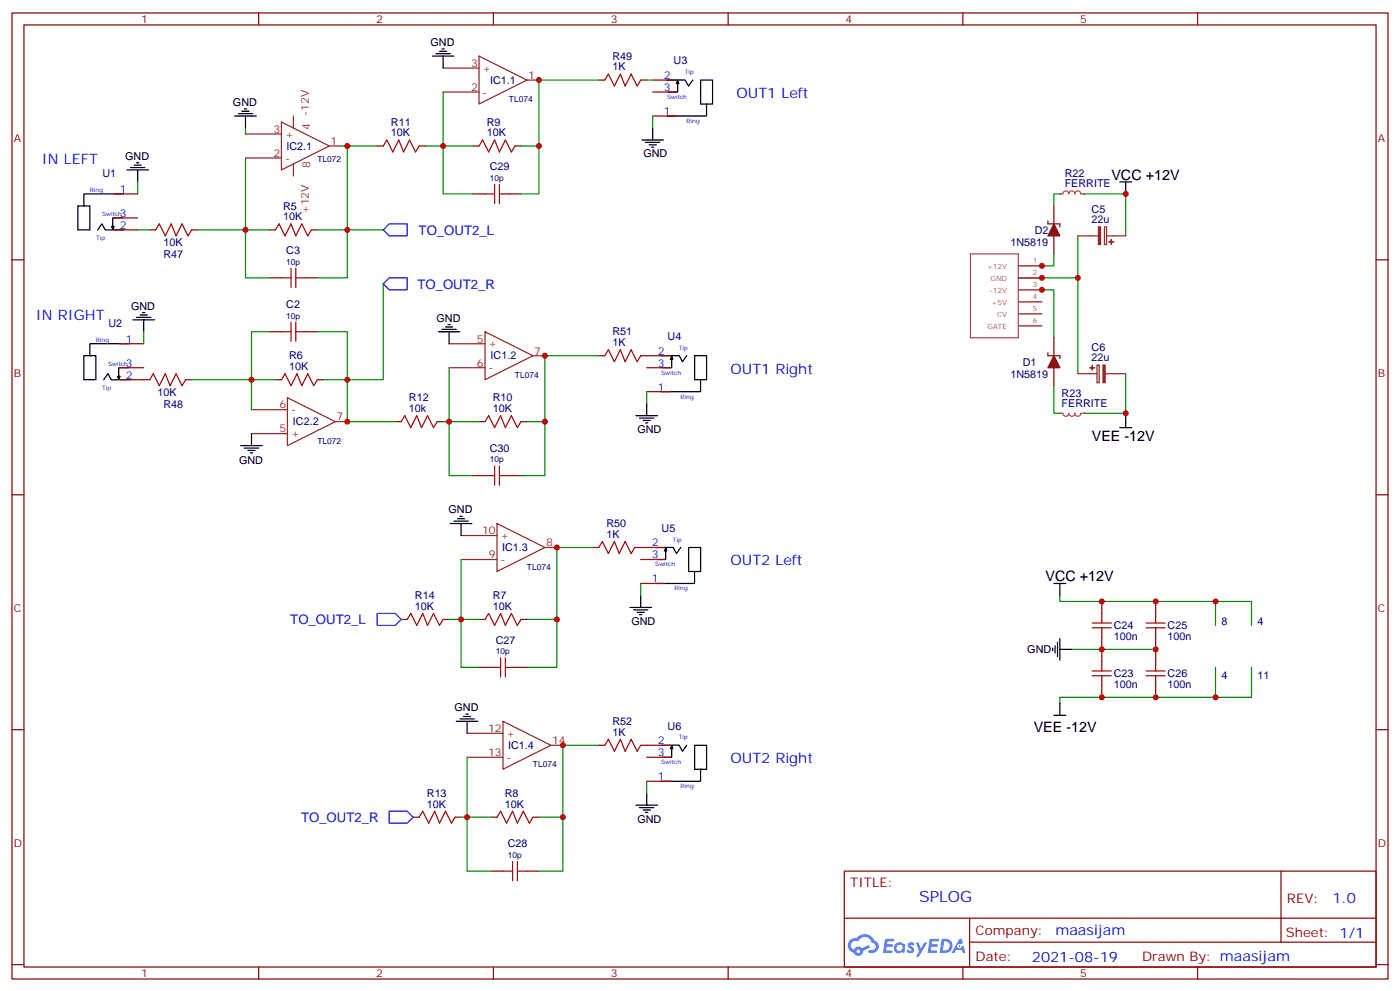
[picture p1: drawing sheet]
<svg xmlns="http://www.w3.org/2000/svg" width="412mm" height="292mm" viewBox="0 0 412 292" stroke-linecap="round" stroke-linejoin="round" font-family="sans-serif">
<g fill="none" stroke="#870000" stroke-width=".35">
<path d="M3.5 3.8h405.4v284.3h-405.4zM7.1 7.3h398.2v277.3h-398.2zM76.2 3.8v3.5M145.3 3.8v3.5M214.5 3.8v3.5M283.6 3.8v3.5M352.8 3.8v3.5M3.5 76.5h3.6M405.3 76.5h3.6M3.5 145.6h3.6M405.3 145.6h3.6M3.5 214.8h3.6"/>
<path d="M405.3 214.8h3.6M248.7 256.4h156.6v28.2h-156.6zM377.3 256.4v20.9M248.7 270.2h156.5M285.6 277.3h119.6M285.6 270.2v14.2M3.5 283.9h3.6M76.2 284.6v3.5M145.3 284.6v3.5M214.5 284.6v3.5M283.6 284.6v3.5M352.8 284.6v3.5"/>
<path d="M405.3 283.9h3.6"/>
</g>
<g fill="#5487ff">
<path d="M267.7 277.6a1.22 1.22 0 0 1 1.7 .2l-.4 .6a.47 .47 0 0 0-.3-.4 .47 .47 0 0 0-.5 .2l.1 .2a1.14 1.14 0 0 1 .8 1.8 1.14 1.14 0 0 1-1.9 0l-.2-.2 .5-.6 .7 .5a.29 .29 0 0 0 .3-.3 .29 .29 0 0 0-.2-.3 1.04 1.04 0 0 1-.6-1.7z"/>
<path d="M260.7 276.3h2.4l.3 .2-.2 .5-1.8 .1-.1 .8h1.5l.3 .4-.3 .4h-1.6l-.2 1.1h1.7l.2 .3-.2 .3-2.6 .1z"/>
<path d="M273.8 276.3h2.4l.3 .2-.1 .5-1.8 .1-.2 .8h1.6l.3 .4-.4 .4h-1.6l-.1 1.1h1.7l.2 .3-.2 .3-2.6 .1z"/>
<path d="M282.6 276.3h.7l.3 1.3-.6 .3a.69 .69 0 0 0-1 .3 .69 .69 0 0 0 .4 .9 .69 .69 0 0 0 .9-.6l.5-.2 .6 2.2h-.8l-.2-.9h-1.8l-.5 .9h-.8z"/>
<path d="M269.8 277.4h.8l.6 1.8 1.1-1.8h.9l-2.6 4.2h-.8l.9-1.5z"/>
<path d="M277.4 276.3l-.6 4.2h1.3a2.11 2.11 0 0 0 2.5-2.1 2.11 2.11 0 0 0-2.5-2.1zM278.1 277.1a1.39 1.39 0 0 1 1.7 1.4 1.39 1.39 0 0 1-1.8 1.3h-.3z"/>
<path d="M263.7 277.9a1.54 1.54 0 0 0-.1 2.2 1.54 1.54 0 0 0 2.2 .1l.6 .3 .3-2.3-.2-.3h-.4a1.49 1.49 0 0 0-2.4 0zM264 278.9a.94 .94 0 0 1 1.8 0 .94 .94 0 0 1-1.8 0z"/>
<path d="M250.4 276.7a2.18 2.18 0 0 0 1.1 3.7 1.44 1.44 0 0 0 1.6 .9 1.44 1.44 0 0 0 1.2-1.4l2-1.1-.5-.7-1.9 1a1.47 1.47 0 0 0-2.4 .4 1.39 1.39 0 0 1-.7-1.9 1.39 1.39 0 0 1 2-.5 2.12 2.12 0 0 1 2.2-1.3 2.12 2.12 0 0 1 1.9 1.7 1.14 1.14 0 0 1 1.1 1.4 1.14 1.14 0 0 1-1.7 .7 .43 .43 0 0 0-.5 .4 .43 .43 0 0 0 .4 .5 1.98 1.98 0 0 0 2.5-1.2 1.98 1.98 0 0 0-1.2-2.6 3.1 3.1 0 0 0-5.3-.6l-.9 .1zM252.3 280a.55 .55 0 0 1 1.1 0 .55 .55 0 0 1-1.1 0z"/>
<circle cx="282.6" cy="278.4" r=".26"/>
</g>
<g fill="none" stroke="#8c2424" stroke-width=".35">
<path d="M141.1 16.5l14.1 7.1-14.1 7zM72.3 39.4h10.6M82.9 35.9l14.1 7.1-14.1 7zM86.4 34.1v3.6M130.5 20h10.6M130.5 27.1h10.6M155.2 23.6h3.5M72.3 46.5h10.6M86.4 48.3v3.5M97 43h3.5M142.9 97.6l14.1 7.1-14.1 7.1zM84.7 117.1l14.1 7-14.1 7.1z"/>
<path d="M132.3 101.2h10.6M132.3 108.2h10.6M157 104.7h3.5M74.1 120.6h10.6M74.1 127.6h10.6M98.8 124.1h3.5M135.8 157.6h10.6M146.4 154.1l14.1 7-14.1 7.1zM135.8 164.7h10.6M160.5 161.1h3.5M137.6 215.8h10.6M148.2 212.3l14.1 7.1-14.1 7z"/>
<path d="M162.3 219.4h3.5M137.6 222.9h10.6"/>
</g>
<path d="M312.2 57.1h-1.8v3.5M319.3 57.1h12.3v12.3M310.4 113.5v8.1h1.8M331.6 110v11.6M319.3 121.6h12.3v.7" fill="none" stroke="#008700" stroke-width=".35"/>
<path d="M313.1 121.6a.88 .88 0 0 0 .9 .9 .88 .88 0 0 0 .9-.9 .88 .88 0 0 0 .8 .9 .88 .88 0 0 0 .9-.9 .88 .88 0 0 0 .9 .9 .88 .88 0 0 0 .9-.9" fill="none" stroke="#a64a4a" stroke-width=".35"/>
<g fill="#a64a4a">
<circle cx="319.3" cy="121.6" r=".18"/>
<circle cx="312.2" cy="121.6" r=".18"/>
</g>
<path d="M313.1 57.1a.88 .88 0 0 1 .9-.9 .88 .88 0 0 1 .9 .9 .88 .88 0 0 1 .8-.9 .88 .88 0 0 1 .9 .9 .88 .88 0 0 1 .9-.9 .88 .88 0 0 1 .9 .9M312.2 121.6h.9M318.4 121.6h.9" fill="none" stroke="#a64a4a" stroke-width=".35"/>
<g fill="#a64a4a">
<circle cx="312.2" cy="57.1" r=".18"/>
<circle cx="319.3" cy="57.1" r=".18"/>
</g>
<path d="M312.2 57.1h.9M318.4 57.1h.9M285.9 74.7h14.1v24.7h-14.1zM300 78.2h6.9M300 81.8h6.9M300 85.3h6.9M300 88.8h6.9M300 92.4h6.9M300 95.9h6.9" fill="none" stroke="#a64a4a" stroke-width=".35"/>
<g fill="none" stroke="#000" stroke-width=".35">
<path d="M127.4 16.5h6.3M128.4 15.8h4.2M129.5 15.1h2.1M130.2 14.4h.7M130.5 16.5v3.5M69.1 34.1h6.4M70.2 33.4h4.2M71.3 32.7h2.1M72 32h.7M72.3 34.1v3.6M192.3 37.7v3.5M199.6 24.2v-.4l.4 .7-.8 .1 .4-.8v3.3h-2.8"/>
<path d="M204.1 23.5l-1.3 1.8-1-1.8-5.3 .1M206.4 23.6h3.5v7h-3.5zM208.2 30.6l-.1 3.5h-11.6M36.3 57.1h-11.6l-.1 3.5M37.4 50h6.3M38.5 49.3h4.2M39.5 48.6h2.1M40.2 47.9h.7M40.6 50v3.6M189.1 41.2h6.3M190.1 41.9h4.3M191.2 42.6h2.1"/>
<path d="M191.9 43.3h.7M329.8 53.6h3.6M331.6 53.6v3.5M22.9 60.6h3.6v7.1h-3.6zM36.1 64.1h-2.9v3.4l.4-.8h-.7l.3 .7v-.4M36.4 67.7h-5.4l-1-1.8-1.2 1.8M39.2 94.1h6.3M40.2 93.4h4.2M41.3 92.7h2.1M42 92h.7M42.3 94.1v3.5M129.1 97.6h6.4"/>
<path d="M130.2 96.9h4.2M131.2 96.2h2.1M131.9 95.5h.7M132.3 97.6v3.6M24.7 104.7h3.5v7.1h-3.5zM37.8 108.2h-2.8v3.3l.4-.7h-.8l.4 .7v-.4M38.1 101.2h-11.6l-.1 3.5M38.1 111.8h-5.3l-1-1.8-1.3 1.8M190.5 118.8v3.5M197.8 105.3l.1-.3 .3 .7h-.8l.5-.8v3.3h-2.9M202.3 104.7l-1.3 1.8-.9-1.8h-5.4M204.6 104.7h3.5v7.1h-3.5z"/>
<path d="M206.4 111.8v3.5h-11.7M70.9 131.2h6.4M72 131.9h4.2M73 132.6h2.1M73.7 133.3h.7M74.1 127.6v3.6M187.3 122.3h6.4M188.4 123h4.2M189.4 123.8h2.2M190.1 124.5h.8M329.8 125.9h3.6M331.6 122.3v3.6"/>
<path d="M132.6 154.1h6.4M133.7 153.4h4.2M134.8 152.7h2.1M135.5 152h.7M135.8 154.1v3.5M185.6 178.8h6.3M186.6 179.5h4.3M188.7 175.3v3.5M196.1 161.8v-.4l.3 .7-.7 .1 .4-.8v3.3h-2.9M200.5 161.1l-1.2 1.8-1-1.8h-5.4M202.8 161.1h3.6v7.1h-3.6zM204.7 168.2l-.1 3.5h-11.6"/>
<path d="M310.4 171.7h3.6M312.2 171.7v3.6M187.7 180.2h2.1M188.4 180.9h.7M310.1 190.8v.7M310.8 190.1v2.1M311.5 189v4.3M312.2 191.1h3.5M312.2 188v6.3M134.4 212.3h6.4M135.5 211.6h4.2M136.5 210.9h2.1"/>
<path d="M137.2 210.2h.7M137.6 212.3v3.5M197.8 220l.1-.4 .3 .7-.8 .1 .5-.8v3.3h-2.9M202.3 219.3l-1.3 1.8-.9-1.8-5.4 .1M204.6 219.4h3.5v7h-3.5zM310.4 210.5h3.6M312.2 207v3.5M187.3 237h6.4M188.4 237.7h4.2M189.4 238.4h2.2M190.1 239.1h.8M190.5 233.5v3.5"/>
<path d="M206.4 226.4v3.5h-11.7"/>
</g>
<g fill="none" stroke="#008700" stroke-width=".35">
<path d="M72.3 37.7v1.7M130.5 27.1v15.9h8.8M176.4 23.6h-17.7v19.4h-5.2M190.5 23.6h1.8M192.3 34.1v3.6M40.6 53.6v3.5M72.3 46.5v21.2h7.1M100.5 43h1.8v24.7h-8.8M102.3 43h8.8M125.2 43h5.3v14.1h8.8M158.7 43v14.1h-5.2M40.6 67.7h3.5"/>
<path d="M58.2 67.7h14.1v14.1h7.1M112.9 67.7h-10.6v14.1h-8.8M310.4 74.7v3.5h-3.5M317.5 69.4v12.4h-10.6M42.3 97.6v3.6M79.4 97.6h-5.3v14.2h-17.7M112.9 83.5v28.3h-10.6v-14.2h-8.8M306.9 85.3h3.5v14.1M317.5 81.8v28.2M81.1 111.8h-7v8.8M95.2 111.8h7.1v12.3h14.1M132.3 108.2v15.9h8.8"/>
<path d="M176.4 104.7h-15.9v19.4h-5.3M190.5 115.3v3.5M130.5 124.1h1.8v15.9h7M160.5 124.1v15.9h-7M135.8 164.7v17.6h5.3M174.6 161.1h-10.6v21.2h-8.8M188.7 171.7v3.6M312.2 175.3v1.7h45.9v7.1M358.1 177h10.6v7.1M132.3 182.3h3.5v14.1h5.3M164 182.3v14.1h-8.8M315.7 191.1h24.7"/>
<path d="M358.1 196.4v8.8h-45.9v1.8M368.7 196.4v8.8h-10.6M176.4 219.4h-10.6v21.1h-7.1M137.6 222.9v17.6h7M190.5 229.9v3.6M135.8 240.5h1.8v15.9h7M165.8 240.5v15.9h-7.1"/>
</g>
<g fill="#850000" stroke="#850000" stroke-width=".35">
<path d="M310.4 104.7l1.8 3.5h-3.5z"/>
<path d="M310.4 65.9l1.8 3.5h-3.5z"/>
</g>
<path d="M308.7 65v.9h3.5v.9M310.4 60.6v5.3M310.4 69.4v5.3M310.4 99.4v5.3M308.7 103.8v.9h3.5v.9M310.4 108.2v5.3" fill="none" stroke="#850000" stroke-width=".35"/>
<path d="M317.5 69.4h6M325.3 66.8h.7v5.2h-.7zM326 69.4h5.6M317.5 110h5.6M323.1 107.5h.7v5.1h-.7zM325.6 110h6" fill="none" stroke="#8c2424" stroke-width=".35"/>
<g fill="#8c2424" stroke="#8c2424" stroke-width=".35">
<path d="M324.9 107.5h.6v5.1h-.6z"/>
<path d="M321.7 107.5l.1 1.4z"/>
<path d="M321 108.2l1.4 .1z"/>
<path d="M323.6 66.8h.6v5.2h-.6z"/>
<path d="M327.3 70.5l.1 1.4z"/>
<path d="M326.7 71.2h1.4z"/>
</g>
<g fill="none" stroke="#870000" stroke-width=".35">
<path d="M176.4 23.6h1.8M188.7 23.6h1.8M192.3 34.1h7M192.3 27.1h7M192.3 23.6h7M33.5 57.1h7.1M111.1 43h1.8M123.5 43h1.7M139.3 57.1h3.6M139.3 43h1.8M149.9 57.1h3.6M151.7 43h1.8"/>
<path d="M33.5 64.1h7.1M33.5 67.7h7.1M44.1 67.7h1.8M56.4 67.7h1.8M79.4 67.7h1.7M91.7 67.7h1.8M79.4 81.8h3.5M79.4 97.6h3.5M90 81.8h3.5M90 97.6h3.5M35.3 101.2h7M35.3 108.2h7"/>
<path d="M35.3 111.8h8.8M54.7 111.8h1.7M81.1 111.8h1.8M93.5 111.8h1.7M176.4 104.7h1.8M188.7 104.7h8.9M190.5 108.2h7.1M190.5 115.3h7.1M116.4 124.1h1.8M128.8 124.1h1.7M139.3 140h3.6M141.1 124.1h1.8"/>
<path d="M149.9 140h3.6M153.5 124.1h1.7M174.6 161.1h1.8M187 161.1h8.8M188.7 171.7h7.1M188.7 164.7h7.1M324.6 177v3.6M340.4 177v3.6M118.2 182.3h1.7M130.5 182.3h1.8M141.1 182.3h1.8M141.1 196.4h3.5"/>
<path d="M151.7 196.4h3.5M153.5 182.3h1.7M324.6 187.6v7.1M340.4 187.6v7.1M176.4 219.4h1.8M188.7 219.4h8.9M324.6 201.7v3.5M340.4 201.7v3.5M190.5 229.9h7.1M190.5 222.9h7.1M121.7 240.5h1.8M134.1 240.5h1.7"/>
<path d="M144.6 240.5h1.8M144.6 256.4h3.6M155.2 256.4h3.5M157 240.5h1.7"/>
</g>
<g fill="none" stroke="#a10000" stroke-width=".35">
<path d="M178.2 23.6l1-1.8 1.8 3.5 1.7-3.5 1.4 3.5 1.8-3.5 1.8 3.5 1-1.7M112.9 43l1-1.8 1.8 3.5 1.8-3.5 1.4 3.5 1.7-3.5 1.8 3.5 1.1-1.7M141.1 43l1.1-1.8 1.7 3.5 1.8-3.5 1.4 3.5 1.8-3.5 1.7 3.5 1.1-1.7M142.9 57.1h2.8M145.7 54.3v5.6M147.1 54.3v5.6M147.1 57.1h2.8M45.9 67.7l1-1.8 1.8 3.5 1.7-3.5 1.5 3.5 1.7-3.5 1.8 3.5 1-1.7M81.1 67.7l1.1-1.8 1.8 3.5 1.7-3.5 1.4 3.5 1.8-3.5 1.8 3.5 1-1.7M85.7 79v5.6M87.1 79v5.6M82.9 81.8h2.8"/>
<path d="M82.9 97.6h2.8M85.7 94.8v5.7M87.1 94.8v5.7M87.1 81.8h2.9M87.1 97.6h2.9M44.1 111.8l1.1-1.8 1.7 3.5 1.8-3.5 1.4 3.5 1.8-3.5 1.7 3.5 1.1-1.7M82.9 111.8l1.1-1.8 1.7 3.5 1.8-3.5 1.4 3.5 1.8-3.5 1.7 3.5 1.1-1.7M178.2 104.7l1-1.8 1.8 3.6 1.7-3.6 1.4 3.6 1.8-3.6 1.8 3.6 1-1.8M118.2 124.1l1-1.8 1.8 3.6 1.8-3.6 1.4 3.6 1.7-3.6 1.8 3.6 1.1-1.8M142.9 124.1l1-1.8 1.8 3.6 1.8-3.6 1.4 3.6 1.7-3.6 1.8 3.6 1.1-1.8M142.9 140h2.8M145.7 137.2v5.6"/>
<path d="M147.1 137.2v5.6M147.1 140h2.8M176.4 161.1l1-1.7 1.8 3.5 1.8-3.5 1.4 3.5 1.7-3.5 1.8 3.5 1.1-1.8M119.9 182.3l1.1-1.7 1.8 3.5 1.7-3.5 1.4 3.5 1.8-3.5 1.8 3.5 1-1.8M142.9 182.3l1-1.7 1.8 3.5 1.8-3.5 1.4 3.5 1.7-3.5 1.8 3.5 1.1-1.8M144.6 196.4h2.9M147.5 193.6v5.6M148.9 193.6v5.6M148.9 196.4h2.8M321.7 198.9h5.7M321.7 197.5h5.7M321.7 184.8h5.7"/>
<path d="M321.7 183.4h5.7M324.6 180.6v2.8M324.6 184.8v2.8M324.6 194.7v2.8M324.6 198.9v2.8M337.6 198.9h5.7M337.6 197.5h5.7M337.6 184.8h5.7M337.6 183.4h5.7M340.4 180.6v2.8M340.4 184.8v2.8M340.4 194.7v2.8"/>
<path d="M340.4 198.9v2.8M178.2 219.4l1-1.8 1.8 3.5 1.7-3.5 1.4 3.5 1.8-3.5 1.8 3.5 1-1.7M123.5 240.5l1-1.7 1.8 3.5 1.8-3.5 1.4 3.5 1.7-3.5 1.8 3.5 1.1-1.8M146.4 240.5l1.1-1.7 1.7 3.5 1.8-3.5 1.4 3.5 1.8-3.5 1.7 3.5 1.1-1.8M148.2 256.4h2.8M151 253.6v5.6M152.4 253.6v5.6M152.4 256.4h2.8"/>
</g>
<path d="M114.7 65.9h5.2v3.5h-5.2l-1.8-1.7zM114.7 81.8h5.2v3.5h-5.2l-1.8-1.8zM111.1 180.6h5.3l1.8 1.7-1.8 1.8h-5.3zM114.7 238.8h5.2l1.8 1.7-1.8 1.8h-5.2z" fill="none" stroke="#00f" stroke-width=".35"/>
<g fill="#c00">
<circle cx="331.6" cy="121.6" r=".88"/>
<circle cx="331.6" cy="57.1" r=".88"/>
<circle cx="306.9" cy="85.3" r=".88"/>
<circle cx="306.9" cy="78.2" r=".88"/>
<circle cx="317.5" cy="81.8" r=".88"/>
<circle cx="306.9" cy="81.8" r=".88"/>
<circle cx="72.3" cy="67.7" r=".88"/>
<circle cx="102.3" cy="67.7" r=".88"/>
<circle cx="74.1" cy="111.8" r=".88"/>
<circle cx="102.3" cy="111.8" r=".88"/>
<circle cx="158.8" cy="43" r=".88"/>
<circle cx="130.5" cy="43" r=".88"/>
<circle cx="132.3" cy="124.1" r=".88"/>
<circle cx="160.5" cy="124.1" r=".88"/>
<circle cx="135.8" cy="182.3" r=".88"/>
<circle cx="164" cy="182.3" r=".88"/>
<circle cx="137.6" cy="240.5" r=".88"/>
<circle cx="165.8" cy="240.5" r=".88"/>
<circle cx="102.3" cy="43" r=".88"/>
<circle cx="102.3" cy="124.1" r=".88"/>
<circle cx="160.5" cy="104.7" r=".88"/>
<circle cx="158.8" cy="23.6" r=".88"/>
<circle cx="164" cy="161.1" r=".88"/>
<circle cx="165.8" cy="219.4" r=".88"/>
<circle cx="358.1" cy="205.2" r=".88"/>
<circle cx="358.1" cy="177" r=".88"/>
<circle cx="340.4" cy="191.1" r=".88"/>
<circle cx="324.6" cy="191.1" r=".88"/>
<circle cx="340.4" cy="205.2" r=".88"/>
<circle cx="324.6" cy="205.2" r=".88"/>
<circle cx="340.4" cy="177" r=".88"/>
<circle cx="324.6" cy="177" r=".88"/>
</g>
<text font-size="4.6" fill="#00f" x="270.8" y="265.4">SPLOG</text>
<g font-size="4.2" fill="#00f">
<text x="217" y="28.9">OUT1 Left</text>
<text x="12.3" y="48.3">IN LEFT</text>
<text x="10.6" y="94.1">IN RIGHT</text>
<text x="215.2" y="110">OUT1 Right</text>
<text x="215.2" y="166.4">OUT2 Left</text>
<text x="215.2" y="224.6">OUT2 Right</text>
<text x="392.5" y="265.7">1.0</text>
<text x="310.9" y="275.2">maasijam</text>
<text x="304" y="283">2021-08-19</text>
</g>
<g font-size="4.2">
<text x="327.4" y="52.8">VCC +12V</text>
<text x="321.6" y="129.8">VEE -12V</text>
<text x="308" y="171">VCC +12V</text>
<text x="304.5" y="215.5">VEE -12V</text>
</g>
<g font-size="3.9" fill="#00f">
<text x="123.3" y="69.1">TO_OUT2_L</text>
<text x="123" y="84.9">TO_OUT2_R</text>
<text x="85.5" y="183.7">TO_OUT2_L</text>
<text x="88.7" y="241.9">TO_OUT2_R</text>
</g>
<g font-size="3.9" fill="#800">
<text x="250.5" y="261">TITLE:</text>
<text x="379.1" y="265.7">REV:</text>
<text x="287.4" y="275.2">Company:</text>
<text x="378.7" y="275.8">Sheet: 1/1</text>
<text x="287.4" y="282.9">Date:</text>
<text x="336.4" y="282.9">Drawn By: maasijam</text>
</g>
<g font-size="3.2" fill="#800">
<text x="41.6" y="6.8">1</text>
<text x="110.8" y="6.8">2</text>
<text x="179.9" y="6.8">3</text>
<text x="249.1" y="6.8">4</text>
<text x="318.2" y="6.8">5</text>
<text x="4.1" y="41.9">A</text>
<text x="405.9" y="41.9">A</text>
<text x="4.1" y="111.1">B</text>
<text x="405.9" y="111.1">B</text>
<text x="4.1" y="180.2">C</text>
<text x="405.9" y="180.2">C</text>
<text x="4.1" y="249.3">D</text>
<text x="405.9" y="249.3">D</text>
<text x="41.6" y="287.6">1</text>
<text x="110.8" y="287.6">2</text>
<text x="179.9" y="287.6">3</text>
<text x="249.1" y="287.6">4</text>
<text x="318.2" y="287.6">5</text>
</g>
<g font-size="3.2">
<text x="126.8" y="13.5">GND</text>
<text x="68.6" y="31.1">GND</text>
<text x="36.9" y="47">GND</text>
<text x="189.5" y="46.3">GND</text>
<text x="38.6" y="91.1">GND</text>
<text x="128.6" y="94.6">GND</text>
<text x="187.8" y="127.5">GND</text>
<text x="70.4" y="136.5">GND</text>
<text x="132.1" y="151.1">GND</text>
<text x="186" y="183.9">GND</text>
<text x="302.6" y="192.3">GND</text>
<text x="133.9" y="209.3">GND</text>
<text x="187.8" y="242.1">GND</text>
</g>
<g font-size="3.2" fill="#000080">
<text x="180.4" y="17.6">R49</text>
<text x="180.4" y="20.7">1K</text>
<text x="198.4" y="19">U3</text>
<text x="144.4" y="24.6">IC1.1</text>
<text x="115.2" y="40.1">10K</text>
<text x="115.2" y="37">R11</text>
<text x="143.4" y="40.1">10K</text>
<text x="143.4" y="37">R9</text>
<text x="84.4" y="44">IC2.1</text>
<text x="30.2" y="52.1">U1</text>
<text x="144.3" y="50.1">C29</text>
<text x="313.6" y="52">R22</text>
<text x="313.6" y="55.1">FERRITE</text>
<text x="83.4" y="64.8">10K</text>
<text x="83.4" y="61.7">R5</text>
<text x="321.5" y="65.7">22u</text>
<text x="321.5" y="62.6">C5</text>
<text x="304.8" y="68.8">D2</text>
<text x="48.1" y="75.9">R47</text>
<text x="48.2" y="72.3">10K</text>
<text x="84.3" y="74.8">C3</text>
<text x="297.6" y="72.4">1N5819</text>
<text x="84.3" y="90.6">C2</text>
<text x="31.9" y="96.2">U2</text>
<text x="180.4" y="101.9">1K</text>
<text x="180.4" y="98.7">R51</text>
<text x="196.7" y="100.1">U4</text>
<text x="85.2" y="105.8">R6</text>
<text x="144.5" y="105.8">IC1.2</text>
<text x="301.3" y="107.6">D1</text>
<text x="321.5" y="106.4">22u</text>
<text x="321.5" y="103.3">C6</text>
<text x="85.2" y="108.9">10K</text>
<text x="297.6" y="111.2">1N5819</text>
<text x="46.4" y="116.4">10K</text>
<text x="48.1" y="120">R48</text>
<text x="120.5" y="118.1">R12</text>
<text x="145.2" y="118.1">R10</text>
<text x="312.7" y="119.9">FERRITE</text>
<text x="312.7" y="116.8">R23</text>
<text x="86.3" y="125.2">IC2.2</text>
<text x="120.5" y="121.3">10k</text>
<text x="145.2" y="121.3">10K</text>
<text x="144.3" y="133">C30</text>
<text x="178.7" y="155.2">R50</text>
<text x="178.7" y="158.3">1K</text>
<text x="194.9" y="156.6">U5</text>
<text x="147.9" y="162.2">IC1.3</text>
<text x="122.2" y="179.5">10K</text>
<text x="122.2" y="176.3">R14</text>
<text x="145.2" y="179.5">10K</text>
<text x="145.2" y="176.3">R7</text>
<text x="328.1" y="185.2">C24</text>
<text x="344" y="185.2">C25</text>
<text x="359.8" y="184.1">8</text>
<text x="370.4" y="184.1">4</text>
<text x="146.1" y="189.4">C27</text>
<text x="328.1" y="188.4">100n</text>
<text x="344" y="188.4">100n</text>
<text x="328.1" y="202.5">100n</text>
<text x="328.1" y="199.3">C23</text>
<text x="344" y="202.5">100n</text>
<text x="344" y="199.3">C26</text>
<text x="359.8" y="200">4</text>
<text x="370.4" y="200">11</text>
<text x="180.4" y="213.4">R52</text>
<text x="196.7" y="214.8">U6</text>
<text x="149.7" y="220.4">IC1.4</text>
<text x="180.4" y="216.5">1K</text>
<text x="125.7" y="237.7">10K</text>
<text x="125.7" y="234.5">R13</text>
<text x="148.7" y="237.7">10K</text>
<text x="148.7" y="234.5">R8</text>
<text x="149.6" y="249.4">C28</text>
</g>
<g font-size="3.2" fill="#8d2323">
<text x="138.7" y="19.7">3</text>
<text x="142.2" y="21.1">+</text>
<text x="155.6" y="23.2">1</text>
<text x="138.7" y="26.7">2</text>
<text x="142.2" y="28.2">-</text>
<text x="91" y="34" transform="rotate(-90 91 34)">-12V</text>
<text x="80.5" y="39.1">3</text>
<text x="84" y="40.5">+</text>
<text x="91.4" y="38.4" transform="rotate(-90 91.4 38.4)">4</text>
<text x="80.5" y="46.1">2</text>
<text x="84" y="47.6">-</text>
<text x="97.4" y="42.6">1</text>
<text x="91.4" y="49.6" transform="rotate(-90 91.4 49.6)">8</text>
<text x="91" y="63.1" transform="rotate(-90 91 63.1)">+12V</text>
<text x="140.5" y="100.8">5</text>
<text x="140.5" y="107.9">6</text>
<text x="143.9" y="102.2">+</text>
<text x="157.3" y="104.4">7</text>
<text x="143.9" y="109.3">-</text>
<text x="82.3" y="120.2">6</text>
<text x="85.7" y="121.6">-</text>
<text x="99.1" y="123.8">7</text>
<text x="82.3" y="127.3">5</text>
<text x="85.7" y="128.7">+</text>
<text x="142" y="157.3">10</text>
<text x="147.5" y="158.7">+</text>
<text x="160.9" y="160.8">8</text>
<text x="144" y="164.3">9</text>
<text x="147.5" y="165.7">-</text>
<text x="143.8" y="215.5">12</text>
<text x="149.2" y="216.9">+</text>
<text x="162.6" y="219">14</text>
<text x="143.8" y="222.5">13</text>
<text x="149.2" y="223.9">-</text>
</g>
<g font-size="3.2" fill="#00f">
<text x="195.5" y="23.2">2</text>
<text x="195.5" y="26.7">3</text>
<text x="195.5" y="33.8">1</text>
<text x="35.3" y="56.7">1</text>
<text x="35.3" y="63.8">3</text>
<text x="35.3" y="67.3">2</text>
<text x="37" y="100.8">1</text>
<text x="37" y="107.9">3</text>
<text x="193.8" y="107.9">3</text>
<text x="193.8" y="104.4">2</text>
<text x="37" y="111.4">2</text>
<text x="193.8" y="114.9">1</text>
<text x="192" y="160.8">2</text>
<text x="192" y="164.3">3</text>
<text x="192" y="171.4">1</text>
<text x="193.8" y="219">2</text>
<text x="193.8" y="222.5">3</text>
<text x="193.8" y="229.6">1</text>
</g>
<g font-size="2.5" fill="#000080">
<text x="149.9" y="30.1">TL074</text>
<text x="93.5" y="47.7">TL072</text>
<text x="144.3" y="53.2">10p</text>
<text x="84.3" y="77.9">10p</text>
<text x="84.3" y="93.8">10p</text>
<text x="151.7" y="111.2">TL074</text>
<text x="93.5" y="130.6">TL072</text>
<text x="144.3" y="136.1">10p</text>
<text x="155.2" y="167.7">TL074</text>
<text x="146.1" y="192.5">10p</text>
<text x="157" y="225.9">TL074</text>
<text x="149.6" y="252.5">10p</text>
</g>
<g font-size="2.1" fill="#a54b4b">
<text x="304.2" y="77.6">1</text>
<text x="290.7" y="79.3">+12V</text>
<text x="291.8" y="82.8">GND</text>
<text x="304.2" y="81.1">2</text>
<text x="291.5" y="86.3">-12V</text>
<text x="292.1" y="89.9">+5V</text>
<text x="304.2" y="84.6">3</text>
<text x="304.2" y="88.1">4</text>
<text x="293.7" y="93.4">CV</text>
<text x="304.2" y="91.7">5</text>
<text x="304.2" y="95.2">6</text>
<text x="290.9" y="96.9">GATE</text>
</g>
<g font-size="1.8" fill="#00f">
<text x="201.8" y="21.9">Tip</text>
<text x="196.5" y="29.1">Switch</text>
<text x="202.2" y="36.2">Ring</text>
<text x="26.5" y="56.4">Ring</text>
<text x="30.1" y="63.5">Switch</text>
<text x="28.3" y="70.8">Tip</text>
<text x="28.2" y="100.5">Ring</text>
<text x="31.8" y="107.6">Switch</text>
<text x="200" y="103">Tip</text>
<text x="194.8" y="110.3">Switch</text>
<text x="30.1" y="114.9">Tip</text>
<text x="200.4" y="117.3">Ring</text>
<text x="198.2" y="159.4">Tip</text>
<text x="193" y="166.7">Switch</text>
<text x="198.7" y="173.8">Ring</text>
<text x="200" y="217.6">Tip</text>
<text x="194.8" y="224.9">Switch</text>
<text x="200.4" y="232">Ring</text>
</g>
</svg>
